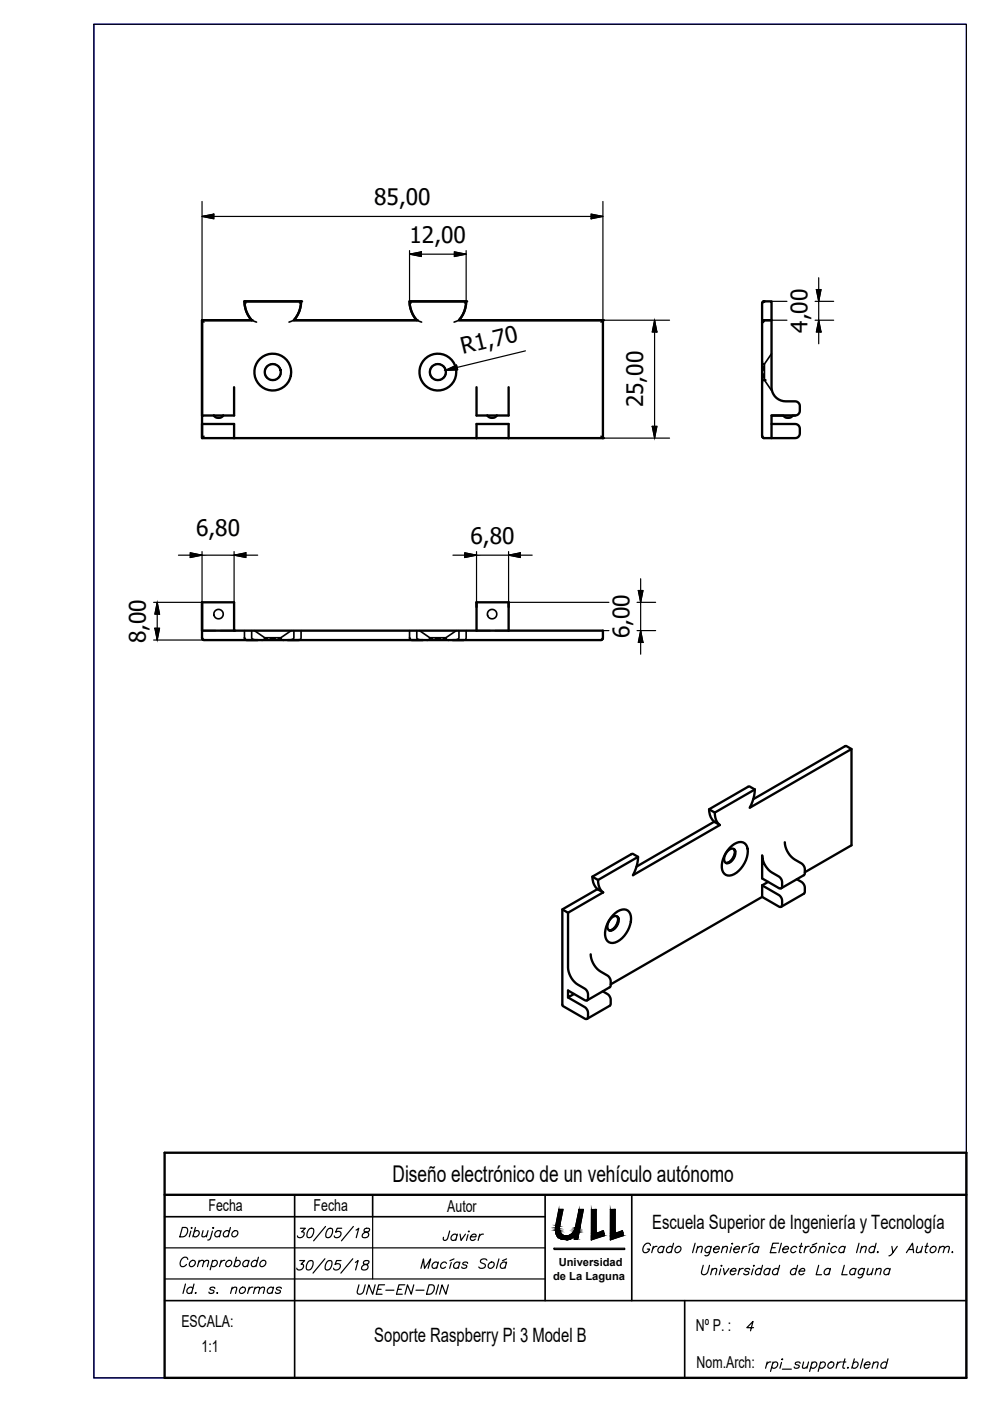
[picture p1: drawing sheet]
<svg xmlns="http://www.w3.org/2000/svg" width="210mm" height="297mm" viewBox="0 0 210 297" stroke-linecap="round" stroke-linejoin="round" font-family="sans-serif">
<!-- layer: Visible (ISO) -->
<g fill="none" stroke="#000" stroke-width=".5">
<path d="M127.8 67.9h-30.5a6 6 0 0 0 1.5-4h-12a6.1 6.1 0 0 0 1.6 4h-26.1a6 6 0 0 0 1.5-4h-12a6 6 0 0 0 1.6 4h-10.6v20.2v-20.2h10.6a6 6 0 0 1-1.6-4h12a6 6 0 0 1-1.5 4h26.1a6.1 6.1 0 0 1-1.6-4h12a6 6 0 0 1-1.5 4h30.5v25h-78.2M161.6 68.4v24v.2l.4 .3M161.6 68.1h.1M161.7 68.1l-.1 .1M161.8 68l-.1 .1M161.8 68h.1M161.8 67.9v.1M161.9 63.9l-.3 .2M161.9 67.9l-.1 .1M161.9 67.9l-.3 .5M161.9 63.9l-.1 .1M162 63.9h-.1"/>
<path d="M162 67.9h.1M162 67.9h1.6h-1.6l-.4 .3M162 63.9h.1M162.1 63.9l-.3 .1-.2 .4v4M162.1 63.9h1.5v18.2a2.99 2.99 0 0 0 3 3h2l.7 .3a1.94 1.94 0 0 1 .3 2l-.5 .6-.5 .1h-5v4.8M162.1 63.9h-.2M42.8 92.9v-3v3h6.8M45.3 88.1h-2.5v1.8h6.8v3M45.3 88.1h2M45.3 88.1a1.25 1.25 0 0 0 2 0M49.6 82.1v6h-2.3M101 82.1v6h2.3"/>
<path d="M101 92.9v-3h6.8v3M103.3 88.1h2M103.3 88.1l.4 .4 .5 .1 .8-.1 .3-.4M107.8 82.1v6h-2.5M163.6 89.9h5l.7 .3a1.81 1.81 0 0 1 .3 1.7l-.3 .7-.7 .3h-6.6l-.4-.4M163.6 88.1h2.5l.4 .4 .4 .1 .8-.1 .4-.4h.5M42.8 127.7h6.8v6M42.8 135.2v.1M42.8 135.3l.3 .3 .2 .1h11.4M52.2 135.7h11.3M61 135.7h28.7M87.2 135.7h11.1"/>
<path d="M101 133.7h-58.2v-6v7.6l.4 .4M101 133.7h26.8v1.6l-.4 .4M101 127.7v1M101 127.7v6M101 127.7h6.8M107.8 127.7v1M107.8 127.7v6M127.8 135.3l-.2 .3-.3 .1h-31.3M180.5 158.8l-1.1-.6h-.3l-19.4 11.2M151.4 174.2l-16.4 9.5M151.5 172.3l.1 .6a2.84 2.84 0 0 0 1 2l-18.4 10.7 .8-2 .3-1.9-8.5 4.9M154.7 179.8a2.65 2.65 0 0 1 3.2-1 3.4 3.4 0 0 1 0 4.2 4.1 4.1 0 0 1-3.6 2.6 1.86 1.86 0 0 1-1.3-2.2l.6-1.9z"/>
<path d="M160 167.4l-1.1-.6h-.2l-8.4 4.8a3.1 3.1 0 0 0 1.3 2.7l1 .6M160 167.4l-8.5 4.9-1.2-.7M160 167.4l-.2 1.9-.9 2 21.6-12.5v20.4l-9.9 5.7M166.4 178.6a4.7 4.7 0 0 0 2.1 3.6l1.4 .9 .5 .5 .2 .5v1.2l-.2 .3-4.8 2.7M119.2 192.8l1.2 .7M125.6 185.9l1.2 .7M126.7 188.5l-7.5 4.3 .1 20.4 4.7 2.8 .3 .1 .3-.2v-1.4l-.5-.9-3.7-2.1M126.8 186.6l.1 1.1a2.62 2.62 0 0 0 1 1.5M127.9 189.2l-7.5 4.3v11.6a4.7 4.7 0 0 0 2.2 3.7l1.4 .8 .5 .5 .2 .7-.1 1.2-.3 .1-.3-.1-3.6-2v1.5l1.3-.8M129.7 194.6a.85 .85 0 0 1 1.1-.3 .85 .85 0 0 1 .3 1.1 1.9 1.9 0 0 1-2 1.8 1.91 1.91 0 0 1 .6-2.6zM129.7 197.2h-.5M129.9 194.1a2.66 2.66 0 0 1 3.2-1 3.5 3.5 0 0 1 0 4.2 4.1 4.1 0 0 1-3.6 2.6 1.86 1.86 0 0 1-1.2-2.2l.5-1.9z"/>
<path d="M130.3 196.8l-.8 .5M130.9 194.3l.2 .4M131 194.4a2.64 2.64 0 0 1-1.4 2.8M131.1 195.3l-.4 1M135.3 181.7l-1.3-.7-8.4 4.9a3.2 3.2 0 0 0 1.2 2.7l1.1 .6M154.4 180.3a.85 .85 0 0 1 1.2-.3 .85 .85 0 0 1 .3 1.2 1.89 1.89 0 0 1-2 1.7 1.89 1.89 0 0 1 .5-2.6zM154.4 182.9l-.5 .1M155 182.5l-.7 .5M155.6 180.1l.2 .3M155.7 180.1a2.6 2.6 0 0 1-1.3 2.8M155.8 181l-.3 1M161.6 181.3a4.6 4.6 0 0 0 2.1 3.7l1.4 .8 .5 .6 .2 .7v1l-.2 .2h-.5l-3.5-2.1z"/>
<path d="M161.6 187.7v2.5l-32.1 18.5M161.6 187.7l3.9 2.4 .3 .7-.1 1.4-.2 .1-.4-.1-3.5-2M162.9 187l-1.3 .7M168.9 186.4a2.69 2.69 0 0 1 1.5 1.1l.2 .7-.1 1.2-4.9 2.9M125.2 202.3a4.7 4.7 0 0 0 2.2 3.7l1.4 .8 .5 .5 .2 .7-.1 1.2-4.9 2.9M127.8 210.2a2.56 2.56 0 0 1 1.5 1.1l.2 .7-.1 1.1-4.9 2.9"/>
<circle cx="57.8" cy="78.9" r="3.9"/>
<circle cx="57.8" cy="78.9" r="1.71"/>
<circle cx="92.8" cy="78.9" r="1.71"/>
<circle cx="92.8" cy="78.9" r="3.9"/>
</g>
<g fill="#000">
<circle cx="42.8" cy="67.9" r=".25"/>
<circle cx="53.4" cy="67.9" r=".25"/>
<circle cx="63.8" cy="63.9" r=".25"/>
<circle cx="88.4" cy="67.9" r=".25"/>
<circle cx="98.8" cy="63.9" r=".25"/>
<circle cx="127.8" cy="67.9" r=".25"/>
<circle cx="161.6" cy="68.3" r=".25"/>
<circle cx="161.6" cy="68.2" r=".25"/>
<circle cx="127.8" cy="92.9" r=".25"/>
<circle cx="162.1" cy="80.6" r=".25"/>
<circle cx="49.6" cy="133.7" r=".25"/>
</g>
<!-- layer: Oculto (ISO) -->
<g fill="none" stroke="#000" stroke-width=".35">
<path d="M42.8 67.9l.4 .4M51.9 63.9h.1M52 64l-.2-.1 .4 .3M53.4 67.9l1 .4M56.2 79.2l.5 1M56.7 77.6l-.5 .9M57.3 77.2h1.1M59 77.6l.5 .9M59.5 79.2l-.5 1M62.3 67.9l-1 .4M63.8 63.9l-.3 .3M86.9 64l-.1-.1 .4 .3"/>
<path d="M86.9 64h.1M88.4 67.9l1 .4M91.2 79.2l.5 1M91.7 77.6l-.5 .9M92.3 77.2h1.1M94 77.6l.5 .9M94.5 79.2l-.5 1M97.3 67.9l-1 .4M98.8 63.9l-.3 .3M127.8 67.9l-.4 .4M161.6 68.3h.1M161.6 68.2v.1"/>
<path d="M161.6 68.1v.1M161.7 68.1h.1M161.8 68l-.1 .1M161.9 67.9h.1M162 77.2h.1M162 77.6v.9M162 79.2v1M162 67.9h.1M162 67.9l-.4 .5M162 63.9l-.3 .1-.1 .4M162 63.9h.1M162.1 77.2v3.4"/>
<path d="M163.6 75l-1.5 2.2-.4-.2-.1-.4M43.2 92.5l-.4 .4M57.3 80.5h1.1M92.3 80.5h1.1M127.4 92.5l.4 .4M161.6 81.1l.1-.3 .4-.2 1.5 2.2M161.6 92.4v.1M161.6 92.5h.1M161.6 92.5l.5 .4M162 80.5v.1M166.1 88.1h2M42.8 135.3l.2 .3 .3 .1"/>
<path d="M42.8 135.2h.1M42.8 135.3h.1M42.8 133.7h2.9M46.8 133.7h2.8M51.8 135.2l.4 .5M51.8 135.2l.1 .3M51.8 133.7v1.5M51.9 135.5h.1M53.4 133.7v1.6l.5 .3 .8 .1M54 133.7l2.1 1.5-.1 .4-.4 .1M56.1 135.2h3.4M56.2 135.3h.5"/>
<path d="M57.3 135.3h1.1M59 135.3h.5M61.7 133.7l-2.2 1.5 .2 .4 .4 .1M62.3 133.7v1.6l-.4 .3-.9 .1h2.6h-2.6M63.8 133.7v1.6l-.3 .4M86.8 133.7v1.5M86.9 135.5l-.1-.3 .4 .5M88.4 133.7v1.6l.5 .3 .8 .1M88.9 133.7l2.2 1.5-.1 .4-.4 .1M91.1 135.2h3.4M91.2 135.3h.5M92.3 135.3h1.1"/>
<path d="M94 135.3h.5M96.7 133.7l-2.2 1.5 .2 .4 .4 .1M97.3 133.7v1.6l-.4 .3-.9 .1h2.7h-2.7M98.8 133.7v1.6l-.1 .3-.4 .1M101 133.7h2.9M105 133.7h2.8M127.8 135.2l-.1 .4-.4 .1"/>
<circle cx="46.3" cy="130.2" r="1"/>
<circle cx="104.3" cy="130.2" r="1"/>
</g>
<g fill="#000">
<circle cx="161.8" cy="68" r=".17"/>
<circle cx="162" cy="67.9" r=".17"/>
<circle cx="162.1" cy="80.6" r=".17"/>
<circle cx="63.4" cy="135.7" r=".17"/>
</g>
<!-- layer: FRAME 070 -->
<path d="M19.9 5.1h185v287h-185z" fill="none" stroke="#00f" stroke-width=".25"/>
<!-- layer: caj 50 -->
<path d="M34.9 244.4h170v47.7h-170zM34.9 253.3h170" fill="none" stroke="#000" stroke-width=".5"/>
<!-- layer: 0 -->
<path d="M19.9 5.1h185v287h-185zM79 258v13.2M117.8 259.8l.7-3.4h.9l-.8 3.6M117.8 259.8a2.24 2.24 0 0 0 1.5 2.9 2.91 2.91 0 0 0 2.4-.4v.4h.8l1.2-6.3h-.9l-.8 3.9a1.91 1.91 0 0 1-2.7 1.5l-.5-.6-.2-1.2M125.4 256.5l1-.1v5.1l1.5-.6 .2 1.1-2.7 .9zM129.4 256.4h1v5.1l1.6-.6 .2 1.1-2.8 .9zM117.5 264.6h15v.3h-15z" fill="none" stroke="#000" stroke-width=".25"/>
<!-- layer: caj 35 -->
<path d="M34.9 258h80.7M62.5 253.3v38.8M79 253.3v4.7M115.6 253.3v22.5M133.9 253.3v22.5M34.9 275.8h170M145.2 275.8v16.3" fill="none" stroke="#000" stroke-width=".35"/>
<!-- layer: caj 25 -->
<path d="M34.9 264.6h80.7M34.9 271.2h80.7" fill="none" stroke="#000" stroke-width=".25"/>
<!-- layer: txt25 -->
<g fill="none" stroke="#000" stroke-width=".25">
<path d="M38.7 260.2h.6a1.09 1.09 0 0 1 .5 1.2 1.09 1.09 0 0 1-1 .8h-.7zM39.3 272.2l-.5 2M39.8 267a.78 .78 0 0 0-.9-.4 .78 .78 0 0 0-.6 .7 .91 .91 0 0 0 .3 1.3 .95 .95 0 0 0 .9-.5M40.4 267.5a.59 .59 0 0 1 .9-.2 .59 .59 0 0 1-.1 1 .59 .59 0 0 1-.9 .1 .59 .59 0 0 1 .1-.9zM40.5 261l-.4 1.2M40.6 260.3h.1zM40.9 273.2a.71 .71 0 0 0-1.1 0 .71 .71 0 0 0 .1 1l.8-.3M41.1 272.2l-.5 2M41.2 261.2a.59 .59 0 0 1 .9-.2 .59 .59 0 0 1-.1 1 .63 .63 0 0 1-1 0M41.4 274.1h.2zM41.4 260.2l-.5 2M42.1 267.6l.6-.4 .5 .1-.3 1.3"/>
<path d="M42.2 267.2l-.3 1.4M43.1 260.9l-.3 1.2 .5 .1 .6-.3M43.2 267.6l.6-.4 .4 .1-.2 1.3M44.1 260.9l-.4 1.3M45 267.5a.59 .59 0 0 1 .9-.2 .59 .59 0 0 1 0 1 .62 .62 0 0 1-1.1 0M45 261l-.4 1.5-.1 .3-.5 .1M45.1 267.2l-.5 2M45.1 260.3h.2zM45.5 273.2a.53 .53 0 0 0-.5-.3 .53 .53 0 0 0-.5 .5l.8 .3v.2a.62 .62 0 0 1-1 0M46 274.1h.2zM46.8 261.2a.71 .71 0 0 0-1 0 .71 .71 0 0 0 0 1l.8-.2M46.9 260.9l-.4 1.3"/>
<path d="M46.9 267.2l-.4 1.4M47.7 267.2a.87 .87 0 0 0-.9 .6M48.1 267.5a.59 .59 0 0 1 .9-.2 .59 .59 0 0 1-.1 1 .59 .59 0 0 1-.9 .1 .59 .59 0 0 1 .1-.9zM48.6 261.2a.71 .71 0 0 0-1 0 .71 .71 0 0 0 .1 1l.7-.2M48.9 260.2l-.6 2M49.1 273.3l.6-.4 .5 .1-.3 1.2M49.2 272.9l-.3 1.3M49.4 261.2a.59 .59 0 0 1 .9-.2 .59 .59 0 0 1-.1 1 .59 .59 0 0 1-.9 .1 .59 .59 0 0 1 .1-.9zM49.9 267.5a.59 .59 0 0 1 .9-.2 .59 .59 0 0 1-.1 1 .62 .62 0 0 1-1 0M50.1 266.6l-.5 2M51 273.2a.59 .59 0 0 1 .9-.2 .59 .59 0 0 1-.1 .9 .59 .59 0 0 1-.9 .2 .59 .59 0 0 1 .1-.9zM52.7 267.5a.71 .71 0 0 0-1 0 .71 .71 0 0 0 .1 1.1l.7-.3"/>
<path d="M52.8 267.2l-.4 1.4M52.9 272.9l-.4 1.3M53.6 272.9a.87 .87 0 0 0-.9 .6M54 273.3l.6-.4 .4 .1-.2 1.2M54.1 272.9l-.4 1.3M54.5 267.5a.71 .71 0 0 0-1 0 .71 .71 0 0 0 .1 1.1l.7-.3M54.8 266.6l-.5 2M55 273.3l.6-.4 .5 .1-.3 1.2M55.3 267.5a.59 .59 0 0 1 .9-.2 .59 .59 0 0 1 0 1 .59 .59 0 0 1-1 .1 .59 .59 0 0 1 .1-.9zM57.9 273.2a.71 .71 0 0 0-1 0 .71 .71 0 0 0 .1 1l.7-.3M58 272.9l-.4 1.3M59.6 273.2a.53 .53 0 0 0-.5-.3 .53 .53 0 0 0-.5 .5l.8 .3v.2a.61 .61 0 0 1-1 0"/>
<path d="M63.5 267.3h1.1l-.8 .7h.3a.78 .78 0 0 1 0 1.1 .78 .78 0 0 1-1.1 .1l-.1-.3M63.7 260.4h1l-.7 .8h.2a.78 .78 0 0 1 .1 1 .78 .78 0 0 1-1.1 .1l-.1-.3M65.5 267.4h.8a1.2 1.2 0 0 1 0 1.3 1.2 1.2 0 0 1-1.3 .5 1.64 1.64 0 0 1 .5-1.8zM65.7 260.5h.7a1.2 1.2 0 0 1 0 1.3 1.2 1.2 0 0 1-1.2 .5 1.65 1.65 0 0 1 .5-1.8zM68.9 266.9l-2.5 3M69 260l-2.5 3.1M69.5 267.4h.8a1.2 1.2 0 0 1 0 1.3 1.2 1.2 0 0 1-1.3 .5 1.64 1.64 0 0 1 .5-1.8zM69.7 260.5h.7a1.2 1.2 0 0 1 0 1.3 1.2 1.2 0 0 1-1.2 .5 1.69 1.69 0 0 1 .5-1.8zM72.3 267.3h-.9l-.4 .8a.67 .67 0 0 1 1.1 .1 .67 .67 0 0 1-.4 1 .62 .62 0 0 1-1-.3M72.4 260.4h-.9l-.3 .9a.66 .66 0 0 1 1.1 0 .66 .66 0 0 1-.5 1 .61 .61 0 0 1-.9-.3M74.8 266.9l-2.5 3M74.9 260l-2.5 3.1"/>
<path d="M75.3 267.6l.6-.3-.5 2M75.5 260.8l.6-.4-.6 2M77.2 267.4l-.2 .3 .3 .3a.66 .66 0 0 1 .7 .6 .75 .75 0 0 1-.6 .7 .75 .75 0 0 1-.8-.4 1.37 1.37 0 0 1 1.4-1l.2-.5zM77.4 260.5l-.2 .4a.77 .77 0 0 0 .8 .5 .7 .7 0 0 1-.2 1 .7 .7 0 0 1-1-.4 1.35 1.35 0 0 1 1.4-.9l.1-.6zM89.2 268.9l.6-2 .2 2 1.3-2-.5 2M92.9 267.9a.71 .71 0 0 0-1.1 0 .71 .71 0 0 0 .1 1l.8-.3M92.9 267.6l-.3 1.3M94.7 267.9a.71 .71 0 0 0-1.1 0 .71 .71 0 0 0 .1 1l.8-.3M95.3 261l-.5 1.8-.4 .2-.3-.1-.1-.6M95.7 267.7l-.4 1.2M96.3 266.9l-.9 .4M96.9 261.9a.71 .71 0 0 0-1.1 .1 .71 .71 0 0 0 .1 1l.8-.3"/>
<path d="M97 261.7l-.4 1.3M97.4 267.9a.71 .71 0 0 0-1 0 .71 .71 0 0 0 .1 1l.7-.3M97.5 267.6l-.3 1.3M97.5 261.7l.3 1.3 .9-1.3M99.2 267.9a.53 .53 0 0 0-.6-.3 .53 .53 0 0 0-.5 .5l.8 .2v.3a.62 .62 0 0 1-1 0M99.2 261.8l-.3 1.2M99.3 261.1h.2zM99.8 262.2h1.1l.1-.2a.66 .66 0 0 0-.8-.3 .66 .66 0 0 0-.5 .7 .56 .56 0 0 0 .4 .6 .56 .56 0 0 0 .7-.3M101.7 261.7l-.3 1.3M102.5 261.7a.87 .87 0 0 0-.9 .5M103.2 267.2a.82 .82 0 0 0-1.3 .2l.1 .3 .8 .4a.71 .71 0 0 1-.4 .8 .71 .71 0 0 1-.9-.3M103.7 267.9a.56 .56 0 0 1 .8-.3 .56 .56 0 0 1 .2 .7 .62 .62 0 0 1-.6 .6 .62 .62 0 0 1-.6-.6z"/>
<path d="M105.8 266.9l-.6 2M107.3 267.9a.71 .71 0 0 0-1 0 .71 .71 0 0 0 .1 1l.7-.3M107.4 266.9l-.9 .4M107.4 267.6l-.3 1.3M137.9 264.1a.78 .78 0 0 0-.8-.5 .78 .78 0 0 0-.7 .8 .89 .89 0 0 0 .2 1.2 .91 .91 0 0 0 1.1-.8h-.5M138.5 264.3l-.3 1.3M139.3 264.3a.87 .87 0 0 0-.9 .5M140.7 264.5a.71 .71 0 0 0-1 0 .71 .71 0 0 0 .1 1.1l.7-.3M140.8 264.3l-.3 1.3M142.6 264.5a.71 .71 0 0 0-1.1 0 .71 .71 0 0 0 .1 1.1l.8-.3M142.8 263.6l-.5 2M143.3 264.5a.56 .56 0 0 1 .8-.2 .56 .56 0 0 1 .2 .7 .62 .62 0 0 1-.6 .6 .62 .62 0 0 1-.6-.6z"/>
<path d="M147.4 263.6l-.6 2M147.9 264.6l.5-.3 .5 .1-.3 1.2M148 264.3l-.4 1.3M149.1 268.3l-.4 1.4a.67 .67 0 0 0 .7 .6 .67 .67 0 0 0 .7-.6l.3-1.4M150.7 264.5a.71 .71 0 0 0-1 0 .71 .71 0 0 0 .1 1.1l.7-.3M150.8 264.3l-.4 1.5a.64 .64 0 0 1-.9 .4M150.9 269.3l.6-.4 .5 .1-.3 1.3M151 268.9l-.3 1.4M151.3 264.8h1.2v-.2a.65 .65 0 0 0-.8-.3 .65 .65 0 0 0-.4 .7 .55 .55 0 0 0 .4 .6 .55 .55 0 0 0 .6-.3M152.8 269l-.3 1.3M152.9 268.4h.2zM153.2 264.6l.6-.3 .4 .1-.2 1.2"/>
<path d="M153.3 264.3l-.4 1.3M153.4 268.9l.2 1.4 .9-1.4M154.9 269.5h1.1l.1-.2a.66 .66 0 0 0-.8-.3 .66 .66 0 0 0-.5 .7 .56 .56 0 0 0 .4 .6 .56 .56 0 0 0 .7-.3M155.1 264.4l-.4 1.2M155.2 263.7h.1zM155.6 264.8h1.2v-.2a.65 .65 0 0 0-.8-.3 .65 .65 0 0 0-.4 .7 .55 .55 0 0 0 .4 .6 .55 .55 0 0 0 .6-.3M156.8 268.9l-.3 1.4M157.6 264.3l-.4 1.3M157.6 268.9a.87 .87 0 0 0-.9 .6M158.3 264.3a.87 .87 0 0 0-.9 .5M158.9 269.2a.53 .53 0 0 0-.5-.3 .53 .53 0 0 0-.5 .5l.8 .3v.3a.62 .62 0 0 1-1 0M159.1 264.4l-.4 1.2"/>
<path d="M159.7 263.6l-.9 .4M159.7 269l-.4 1.3M159.8 268.4h.1zM160.8 264.5a.71 .71 0 0 0-1 0 .71 .71 0 0 0 .1 1.1l.7-.3M160.9 264.3l-.3 1.3M161.4 269.2a.71 .71 0 0 0-1 0 .71 .71 0 0 0 .1 1.1l.7-.3M161.7 268.3l-.6 2M163.2 269.2a.71 .71 0 0 0-1 0 .71 .71 0 0 0 .1 1.1l.7-.3M163.3 268.9l-.4 1.4M163.6 264.5h.8M165 269.2a.71 .71 0 0 0-1 0 .71 .71 0 0 0 .1 1.1l.7-.3M165.1 263.6h-1.2l-.6 2h1.3"/>
<path d="M165.3 268.3l-.5 2M165.7 263.6l-.6 2M166 264.8h1.1l.1-.2a.66 .66 0 0 0-.8-.3 .66 .66 0 0 0-.5 .7 .56 .56 0 0 0 .5 .6 .56 .56 0 0 0 .6-.3M168.9 269.2a.71 .71 0 0 0-1.1 0 .71 .71 0 0 0 .1 1.1l.8-.3M168.9 264.5a.71 .71 0 0 0-1 0 .71 .71 0 0 0 .1 1.1l.7-.3M169.1 268.3l-.5 2M169.4 269.5h1.2v-.2a.65 .65 0 0 0-.8-.3 .65 .65 0 0 0-.4 .7v.3a.58 .58 0 0 0 .5 .3 .58 .58 0 0 0 .6-.3M169.5 264.3h.7M170 263.6l-.5 1.6v.3l.4 .1M170.8 264.3l-.3 1.3M171.6 264.3a.87 .87 0 0 0-.9 .5M172 264.5a.59 .59 0 0 1 .9-.1 .59 .59 0 0 1-.1 .9 .59 .59 0 0 1-.9 .2 .59 .59 0 0 1 .1-1z"/>
<path d="M173.2 263.6l-1 .4M173.6 268.3l-.6 2h1.2M173.8 264.6l.5-.3 .5 .1-.2 1.2M173.9 264.3l-.4 1.3M175.6 264.4l-.3 1.2M175.7 263.7h.2zM176 269.2a.71 .71 0 0 0-1.1 0 .71 .71 0 0 0 .1 1.1l.8-.3M176.1 268.9l-.4 1.4M177.4 264.5a.71 .71 0 0 0-1 0 .71 .71 0 0 0 .1 1.1l.7-.3M179 268.3l-.5 2h1.1M179.1 264.5a.71 .71 0 0 0-1 0 .71 .71 0 0 0 .1 1.1l.7-.3M179.2 264.3l-.4 1.3"/>
<path d="M181.4 269.2a.71 .71 0 0 0-1 0 .71 .71 0 0 0 .1 1.1l.7-.3M181.5 268.9l-.4 1.4M182.1 263.6l-.5 2M182.6 264.6l.6-.3 .4 .1-.2 1.2M182.7 264.3l-.3 1.3M183.2 269.2a.71 .71 0 0 0-1 0 .71 .71 0 0 0 .1 1.1l.7-.3M183.3 268.9l-.4 1.6a.64 .64 0 0 1-1 .3M184.1 268.9l-.3 1.3 .5 .1 .6-.4M185.1 268.9l-.3 1.4M185.5 264.5a.71 .71 0 0 0-1 0 .71 .71 0 0 0 .1 1.1l.7-.3M185.8 263.6l-.6 2M185.8 269.3l.6-.4 .4 .1-.2 1.3"/>
<path d="M185.9 268.9l-.4 1.4M186 265.5h.2zM188.7 269.2a.71 .71 0 0 0-1.1 0 .71 .71 0 0 0 .1 1.1l.8-.3M188.7 268.9l-.3 1.4M189.1 264.3l.2 1.3 .9-1.3M189.3 265.6l-.3 .4-.5 .3M192.2 265.6l1.3-2 .2 2M192.6 264.9h1M194.5 264.3l-.2 1.2 .5 .1 .5-.4M195.6 264.3l-.4 1.3M196.1 264.3h.7M196.6 263.6l-.4 1.6v.3l.4 .1"/>
<path d="M197.4 264.5a.59 .59 0 0 1 .9-.1 .59 .59 0 0 1 0 .9 .59 .59 0 0 1-1 .2 .59 .59 0 0 1 .1-1zM199.2 264.6l.6-.3 .4 .1-.2 1.2M199.3 264.3l-.4 1.3M200.2 264.6l.6-.3 .5 .1-.3 1.2M201.8 265.5h.2zM159.8 281.5h-1.5l1.4-1.3-.6 2M162.7 288.8l-.4 1.3M163.4 288.8a.89 .89 0 0 0-.9 .5M163.8 289.1a.56 .56 0 0 1 .8-.3 .56 .56 0 0 1 .3 .7 .68 .68 0 0 1-.6 .6 .68 .68 0 0 1-.7-.3M163.9 288.8l-.5 2M165.7 288.9l-.3 1.2M165.8 288.2h.2z"/>
<path d="M165.9 290.3h1.9M169.6 289.1a.53 .53 0 0 0-.5-.3 .53 .53 0 0 0-.5 .4l.8 .3v.3a.62 .62 0 0 1-1 0M170.4 288.8l-.2 1.2 .4 .1 .6-.4M171.4 288.8l-.3 1.3M172.1 289.1a.56 .56 0 0 1 .8-.3 .56 .56 0 0 1 .2 .7 .68 .68 0 0 1-.5 .6 .68 .68 0 0 1-.7-.3M172.2 288.8l-.5 2M173.9 289.1a.59 .59 0 0 1 1-.2 .59 .59 0 0 1-.1 .9 .62 .62 0 0 1-1.1 0M174 288.8l-.5 2M175.7 289.1a.59 .59 0 0 1 1-.2 .59 .59 0 0 1-.1 .9 .56 .56 0 0 1-.8 .3 .56 .56 0 0 1-.2-.8zM177.6 288.8l-.3 1.3M178.4 288.8a.87 .87 0 0 0-.9 .5M178.7 288.8h.6"/>
<path d="M179.1 288.1l-.4 1.6v.3l.4 .1M179.7 290h.2zM180.9 289.1a.59 .59 0 0 1 .9-.2 .59 .59 0 0 1-.1 .9 .62 .62 0 0 1-1 0M181.1 288.1l-.5 2M183 288.1l-.6 2M183.3 289.3h1.1l.1-.2a.66 .66 0 0 0-.8-.3 .66 .66 0 0 0-.5 .7 .56 .56 0 0 0 .4 .6 .56 .56 0 0 0 .7-.3M185.1 289.1l.6-.3 .5 .1-.3 1.2M185.2 288.8l-.3 1.3M188 289.1a.71 .71 0 0 0-1 0 .71 .71 0 0 0 .1 1l.7-.3M188.3 288.1l-.6 2"/>
</g>
<!-- layer: 0 -->
<g fill="#000" stroke="#000" stroke-width=".21">
<path d="M125.4 256.5h1zM130.3 256.4h.1zM120 262.8h.5zM121.8 262.4h.7v.3zM125.4 262v.9zM125.4 262h2.7l-2.7 .9zM127.6 261h.4zM129.4 262l.1 .8zM129.4 262h2.8l-2.7 .8z"/>
<path d="M117.8 259.8l.8 .2 .1-.2zM117.8 259.8l.8 .2h-.8z"/>
<path d="M118.5 256.4l.2 3.4 .7-3.4zM118.5 256.4l.2 3.4h-.9z"/>
<path d="M122.8 256.4l.2 3.9 .7-3.9zM122.8 256.4l.2 3.9h-1z"/>
<path d="M125.4 256.5l1 5v-5zM125.4 256.5l1 5h-1z"/>
<path d="M130.3 256.4h.1zM129.4 256.4h1z"/>
<path d="M129.4 256.4l1 5.1v-5.1zM129.4 256.4l1 5.1h-1z"/>
<path d="M117.8 260.3l.8 .2v-.2zM117.8 260.3l.8 .2h-.8z"/>
<path d="M117.8 260.2l.8 .1v-.1zM117.8 260.2l.8 .1h-.8z"/>
<path d="M117.8 260.5l.8 .1v-.1zM117.8 260.5l.8 .1h-.8z"/>
<path d="M117.8 260l.8 .2v-.2zM117.8 260l.8 .2h-.8z"/>
<path d="M117.8 260.6l.9 .3-.1-.3zM117.8 260.6l.9 .3h-.9z"/>
<path d="M117.8 260.9h.9zM117.8 260.9h.9z"/>
<path d="M117.8 260.9l1 .2-.1-.2zM117.8 260.9l1 .2h-1z"/>
<path d="M117.8 261.1l1 .1zM117.8 261.1l1 .1z"/>
<path d="M117.8 261.2l1 .1v-.1zM117.8 261.2l1 .1h-1z"/>
<path d="M117.8 261.3l1.2 .2-.2-.2zM117.8 261.3l1.2 .2h-1.1z"/>
<path d="M117.9 261.5h1.1zM117.9 261.5h1.1z"/>
<path d="M117.9 261.5l1.2 .2-.1-.2zM117.9 261.5l1.2 .2h-1.2z"/>
<path d="M117.9 261.7l1.3 .1zM117.9 261.7l1.3 .1z"/>
<path d="M118 261.8h1.3zM118 261.8h1.3z"/>
<path d="M118 261.8l1.4 .1zM118 261.8l1.4 .1z"/>
<path d="M118 261.9l1.6 .1zM118 261.9l1.6 .1zM118.1 262h1.5zM118.1 262h1.5z"/>
<path d="M118.1 262h1.7zM118.1 262h1.7z"/>
<path d="M118.1 262l1.8 .1zM118.1 262l1.8 .1z"/>
<path d="M118.1 262.1h1.9zM118.1 262.1h1.9z"/>
<path d="M120 262.8h.4zM120.2 262.8h.2z"/>
<path d="M119.5 262.8h1.2zM119.5 262.8h1z"/>
<path d="M119.3 262.8h1.5zM119.3 262.8h1.4z"/>
<path d="M119 262.7h1.9zM119 262.7h1.9z"/>
<path d="M119 262.7h1.9zM119 262.7l1.8 .1z"/>
<path d="M118.8 262.6h2.2zM118.8 262.6l2.1 .1z"/>
<path d="M118.6 262.5l2.4 .1 .2-.1zM118.6 262.5l2.4 .1h-2.2z"/>
<path d="M118.4 262.4l2.8 .1 .3-.1zM118.4 262.4l2.8 .1h-2.6z"/>
<path d="M118.3 262.3h3.3zM118.3 262.3l3.2 .1z"/>
<path d="M118.3 262.3h3.3zM118.3 262.3h3.3z"/>
<path d="M118.3 262.3h3.3zM118.3 262.3h3.3z"/>
<path d="M118.3 262.3h3.3zM118.3 262.3h3.3z"/>
<path d="M121.8 262.4l-.1 .3h.8zM121.7 262.7h.8z"/>
<path d="M121.8 262.4h.7zM121.8 262.4h.7z"/>
<path d="M121.8 262.4h.7zM121.8 262.4h.7z"/>
<path d="M121.7 262.3l.9 .1zM121.7 262.3l.9 .1z"/>
<path d="M121.7 262.4h.9zM121.7 262.4h.9z"/>
<path d="M121.8 262.4h.8zM121.8 262.4h.7z"/>
<path d="M121.6 262.3h1zM121.6 262.3h1z"/>
<path d="M121.7 262.3h.9zM121.7 262.3h.9z"/>
<path d="M121.7 262.3h.9zM121.7 262.3h.9z"/>
<path d="M121.7 262.3h.9zM121.7 262.3h.9z"/>
<path d="M121.7 262.3h.9zM121.7 262.3h.9z"/>
<path d="M118.2 262.2h4.4zM118.2 262.2l4.4 .1z"/>
<path d="M120.2 262.1h2.4zM120 262.1h2.6z"/>
<path d="M118.1 262.1l4.5 .1v-.1zM118.1 262.1l4.5 .1h-4.4z"/>
<path d="M120.4 262h2.2zM120.2 262.1h2.4z"/>
<path d="M120.6 261.9h2zM120.4 262h2.2z"/>
<path d="M120.9 261.8l1.7 .1 .1-.1zM120.6 261.9l.3-.1 1.7 .1z"/>
<path d="M121.1 261.7l1.6 .1v-.1zM120.9 261.8l.2-.1 1.6 .1z"/>
<path d="M121.3 261.5l1.4 .2v-.2zM121.1 261.7l.2-.2 1.4 .2z"/>
<path d="M121.5 261.3l1.2 .2 .1-.2zM121.5 261.3l1.2 .2h-1.4z"/>
<path d="M121.7 261l1.1 .3v-.3zM121.7 261l1.1 .3h-1.3z"/>
<path d="M121.8 260.8l1 .2v-.2zM121.8 260.8l1 .2h-1.1z"/>
<path d="M121.9 260.6l.9 .2 .1-.2zM121.9 260.6l.9 .2h-1z"/>
<path d="M122 260.3l.9 .3 .1-.3zM122 260.3l.9 .3h-1z"/>
<path d="M125.4 261.5h1zM125.4 261.5h1z"/>
<path d="M127.6 261l.4 .5v-.5zM126.4 261.5l1.2-.5 .4 .5z"/>
<path d="M126.4 261.5h1.6zM126.4 261.5h1.6z"/>
<path d="M125.4 261.5l2.7 .5-.1-.5zM125.4 261.5l2.7 .5h-2.7z"/>
<path d="M131.9 260.9l.2 .6zM130.4 261.5l1.5-.6 .2 .6z"/>
<path d="M129.4 261.5l2.8 .5-.1-.5zM129.4 261.5l2.8 .5h-2.8z"/>
</g>
<!-- layer: Cota (ISO) -->
<g fill="none" stroke="#000" stroke-width=".25">
<path d="M42.8 45.9l2.5-.5v1zM42.8 45.9h85M42.8 42.7v25.2M86.8 53.9l2.5-.5v1zM86.8 53.9h12M86.8 53.1v10.8M96.3 53.4l2.5 .5-2.5 .5zM98.8 53.1v10.8M125.3 45.4l2.5 .5-2.5 .5zM127.8 42.7v25.2h14.2M173.6 58.9v14M94.5 78.5l2.3-1.1 .2 1z"/>
<path d="M111.4 74.4l-16.9 4.1M138.8 67.9l.5 2.5h-1zM138.8 67.9v25M163.6 67.9h3.3M163.6 63.9h3.3M172.8 67.9h4M172.8 63.9h4M173.1 61.4h1l-.5 2.5zM173.6 67.9l.5 2.5h-1zM127.8 92.9h14.2M138.3 90.4h1l-.5 2.5zM37.8 117.7h16.8"/>
<path d="M40.3 117.2l2.5 .5-2.5 .5zM42.8 116.9v10.8h-10.2M49.6 117.7l2.5-.5v1zM49.6 116.9v10.8M96 117.7h16.8M98.5 117.2l2.5 .5-2.5 .5zM101 116.9v10.8M107.8 117.7l2.5-.5v1zM107.8 116.9v10.8h21.3M32.6 135.7h10.7M32.8 133.2h1l-.5 2.5zM33.3 127.7l.5 2.5h-1z"/>
<path d="M33.3 127.7v8M127.8 133.7h1.3M135.1 127.7h3.9M135.1 133.7h3.9M135.3 125.2h1l-.5 2.5zM135.8 133.7l.5 2.5h-1zM135.8 122.7v16"/>
</g>
<g fill="#000" stroke="#000" stroke-width=".21">
<path d="M138.8 67.9l.5 2.5h-1zM173.1 61.4h1l-.5 2.5zM173.6 67.9l.5 2.5h-1zM138.3 90.4h1l-.5 2.5zM32.8 133.2h1l-.5 2.5zM33.3 127.7l.5 2.5h-1zM135.3 125.2h1l-.5 2.5zM135.8 133.7l.5 2.5h-1z"/>
<path d="M42.8 45.9l2.5-.5v.5zM42.8 45.9l2.5 .5v-.5z"/>
<path d="M86.8 53.9l2.5-.5v.5zM86.8 53.9l2.5 .5v-.5z"/>
<path d="M96.3 53.4l2.5 .5h-2.5zM96.3 53.9v.5l2.5-.5z"/>
<path d="M125.3 45.4l2.5 .5h-2.5zM125.3 45.9v.5l2.5-.5z"/>
<path d="M94.7 78.4l2.1-1 .2 1zM94.5 78.5l2.5-.1z"/>
<path d="M40.3 117.2l2.5 .5h-2.5zM40.3 117.7v.5l2.5-.5z"/>
<path d="M49.6 117.7l2.5-.5v.5zM49.6 117.7l2.5 .5v-.5z"/>
<path d="M98.5 117.2l2.5 .5h-2.5zM98.5 117.7v.5l2.5-.5z"/>
<path d="M107.8 117.7l2.5-.5v.5zM107.8 117.7l2.5 .5v-.5z"/>
</g>
<g font-size="4.9">
<text x="83.2" y="250.5">Diseño electrónico de un vehículo autónomo</text>
<text x="74.4" y="275.5">UNE-EN-DIN</text>
</g>
<g font-size="4.8">
<text x="79.4" y="43.5">85,00</text>
<text x="86.8" y="51.5">12,00</text>
<text x="171.2" y="70.6" transform="rotate(-90 171.2 70.6)">4,00</text>
<text x="98.1" y="75.1" transform="rotate(-14 98.1 75.1)">R1,70</text>
<text x="136.4" y="86.4" transform="rotate(-90 136.4 86.4)">25,00</text>
<text x="41.6" y="113.6">6,80</text>
<text x="99.8" y="115.3">6,80</text>
<text x="30.9" y="136.4" transform="rotate(-90 30.9 136.4)">8,00</text>
<text x="133.4" y="135.4" transform="rotate(-90 133.4 135.4)">6,00</text>
</g>
<g font-size="4.2">
<text x="138.3" y="260.6">Escuela Superior de Ingeniería y Tecnología</text>
<text x="79.3" y="284.6">Soporte Raspberry Pi 3 Model B</text>
</g>
<g font-size="3.5">
<text x="44.2" y="256.7">Fecha</text>
<text x="66.5" y="256.7">Fecha</text>
<text x="94.8" y="256.9">Autor</text>
<text x="38.5" y="281.4">ESCALA:</text>
<text x="42.8" y="286.7">1:1</text>
<text x="147.6" y="282.2">Nº P. :</text>
<text x="147.7" y="290.1">Nom.Arch:</text>
</g>
<g font-size="2.4">
<text x="118.5" y="268.5">Universidad</text>
<text x="117.3" y="271.4">de La Laguna</text>
</g>
</svg>
